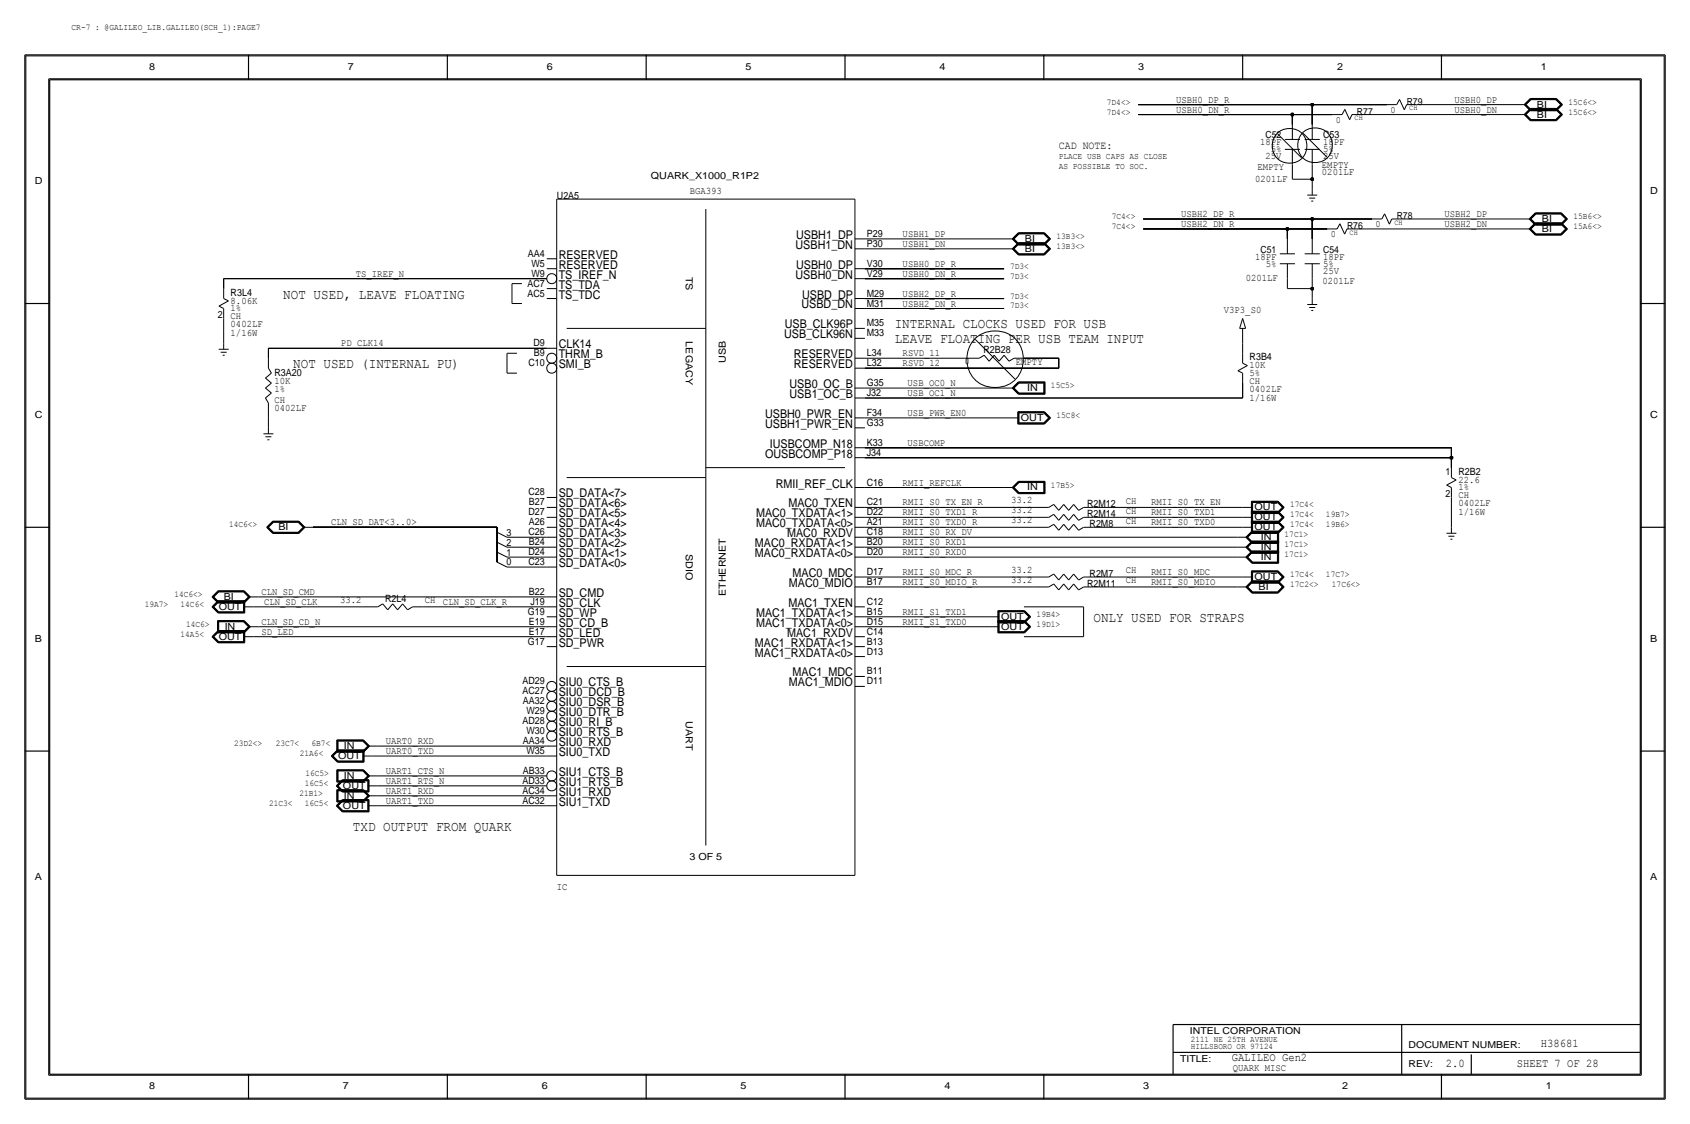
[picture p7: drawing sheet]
<svg xmlns="http://www.w3.org/2000/svg" width="432mm" height="287mm" viewBox="0 0 432 287" stroke-linecap="round" stroke-linejoin="round" font-family="sans-serif">
<g fill="none" stroke="#000" stroke-width=".3">
<path d="M6.3 14v266.7zM6.4 14h419zM63.5 14v6.4zM114.3 14v6.4zM165.1 14v6.4zM215.9 14v6.4zM266.7 14v6.4zM317.5 14v6.4zM368.3 14v6.4zM425.4 14v266.7zM12.7 20.4h406.4zM12.7 20.4v254z"/>
<path d="M419.1 20.4v254zM6.3 77.5h6.4zM419.1 77.5h6.3zM6.3 134.7h6.4zM80 134.7h47zM127 138.5v2.5zM127 135.9v2.6zM127 134.7v1.2zM419.1 134.7h6.3zM127 141v2.6zM6.3 191.8h6.4zM419.1 191.8h6.3z"/>
<path d="M12.7 274.4h406.4zM63.5 274.4v6.3zM114.3 274.4v6.3zM165.1 274.4v6.3zM215.9 274.4v6.3zM266.7 274.4v6.3zM299.7 268.8h119.4zM299.7 261.7v12.7zM299.7 261.7h119.4zM358.1 261.7v12.7zM368.3 274.4v6.3zM375.9 269.3v5.1z"/>
<path d="M6.4 280.7h419z"/>
</g>
<g fill="none" stroke="#000" stroke-width=".26">
<path d="M6.6 14.3h418.6zM6.6 14.3v266.2zM425.2 14.3v266.2zM12.4 20.1v254.5zM12.4 20.1h407zM290.8 26.7h44.5zM290.8 29.3h39.4zM326.4 34.2l6.1 6.1zM328.3 35.6h3.8zM328.3 38.2h3.8zM330.2 29.3h10.2zM330.2 29.3v2.5z"/>
<path d="M330.2 38.2v3.8zM330.2 31.8v3.8zM332.9 34l6.1 6.1zM333.3 35.6h3.9zM333.3 38.2h3.9zM335.3 26.7v5.1zM335.3 26.7h19zM335.3 38.2v3.8zM335.3 31.8v3.8zM340.4 29.3h2.5zM343.6 27.9l1.2 2.7zM343.6 27.9l-.7 1.4z"/>
<path d="M345.4 29.3l-.6 1.3zM345.4 29.3h2.6zM348 29.3h39.4zM354.3 26.7h2.6zM357.6 25.4l1.2 2.6zM357.6 25.4l-.7 1.3zM359.4 26.7h2.5zM359.4 26.7l-.6 1.3zM361.9 26.7h25.4zM387.3 29.3h2.6zM387.3 26.7h2.6zM389.4 29.3l1.6 1.5z"/>
<path d="M389.4 26.7l1.6 1.6zM389.4 29.3l1.6-1.6zM389.4 26.7l1.6-1.6zM389.6 29.3l1.5-1.5zM389.6 26.7l1.5-1.5zM389.6 29.3l1.5 1.4zM389.6 26.7l1.5 1.5zM389.7 29.3l1.4 1.3zM389.7 26.7l1.4 1.4zM389.7 29.3l1.4-1.4zM389.7 26.7l1.4-1.4zM389.9 29.3l1.3-1.3z"/>
<path d="M389.9 26.7l1.3-1.2zM389.9 29.3l1.3 1.2zM389.9 26.7l1.3 1.3zM391 27.7h6.7zM391 25.1h6.7zM391 30.8h6.7zM391 28.3h6.7zM391.1 30.7h6.5zM391.1 28.2h6.5zM391.1 27.8h6.5zM391.1 25.2h6.5zM391.1 27.9h6.5z"/>
<path d="M391.1 25.3h6.5zM391.1 30.6h6.5zM391.1 28.1h6.5zM391.2 28h6.3zM391.2 25.5h6.3zM391.2 30.5h6.3zM397.5 28l1.3 1.3zM397.5 25.5l1.3 1.2zM397.5 30.5l1.3-1.2zM397.5 28l1.3-1.3zM397.6 30.6l1.3-1.3zM397.6 28.1l1.3-1.4z"/>
<path d="M397.6 27.9l1.3 1.4zM397.6 25.3l1.3 1.4zM397.6 30.7l1.5-1.4zM397.6 28.2l1.5-1.5zM397.6 27.8l1.5 1.5zM397.6 25.2l1.5 1.5zM397.7 30.8l1.5-1.5zM397.7 28.3l1.5-1.6zM397.7 27.7l1.5 1.6zM397.7 25.1l1.5 1.6zM419.4 20.1v254.5zM142.2 50.9h76.2z"/>
<path d="M142.2 50.9v172.7zM180.3 53.4v162.6zM218.4 50.9v172.7zM260.2 59.4h6.7zM260.2 59.5h6.6zM260.3 59.6h6.5zM260.3 59.7h6.4zM260.4 59.7l-1.3 1.3zM266.7 59.7l1.3 1.3zM266.8 59.6l1.3 1.4zM266.8 59.5l1.5 1.5zM266.9 59.4l1.5 1.6z"/>
<path d="M292.1 58.5h36.8zM292.1 55.9h43.2zM328.9 58.5h10.2zM328.9 58.5v2.5zM330.2 45.8h5.1zM330.2 42v3.8zM334 49.8h2.5zM334.5 50.6h1.5zM335 51.4h.5zM335.3 55.9h15.2zM335.3 55.9v5.1zM335.3 45.8v2.5z"/>
<path d="M335.3 42v3.8zM335.3 48.3v1.5zM339.1 58.5h2.5zM342.3 57.2l1.3 2.6zM342.3 57.2l-.7 1.3zM344.2 58.5h2.5zM344.2 58.5l-.6 1.3zM346.7 58.5h41.9zM350.5 55.9h2.6zM353.8 54.6l1.2 2.7zM353.8 54.6l-.7 1.3zM355.6 55.9h2.5z"/>
<path d="M355.6 55.9l-.6 1.4zM358.1 55.9h30.5zM388.6 55.9h2.6zM388.6 58.5h2.6zM390.7 55.9l1.6 1.6zM390.7 58.5l1.6 1.5zM390.7 55.9l1.6-1.5zM390.7 58.5l1.6-1.6zM390.9 55.9l1.4 1.5zM390.9 58.5l1.4 1.4zM390.9 55.9l1.4-1.4zM390.9 58.5l1.4-1.5z"/>
<path d="M391 55.9l1.4 1.4zM391 58.5l1.4 1.3zM391 55.9l1.4-1.3zM391 58.5l1.4-1.4zM391.2 55.9l1.2 1.3zM391.2 58.5l1.2 1.2zM391.2 55.9l1.2-1.2zM391.2 58.5l1.2-1.3zM392.3 57.5h6.6zM392.3 54.4h6.6zM392.3 56.9h6.6zM392.3 57.4h6.6z"/>
<path d="M392.3 59.9h6.6zM392.3 54.5h6.6zM392.3 57h6.6zM392.4 54.6h6.4zM392.4 57.1h6.4zM392.4 57.3h6.4zM392.4 59.8h6.4zM392.4 57.2h6.4zM392.4 54.7h6.4zM392.4 59.7h6.4zM398.8 54.7l1.2 1.2zM398.8 57.2l1.2 1.3z"/>
<path d="M398.8 57.2l1.3-1.3zM398.8 57.3l1.4-1.4zM398.8 59.8l1.4-1.3zM398.8 54.6l1.4 1.3zM398.8 57.1l1.4 1.4zM398.9 57.4l1.5-1.5zM398.9 59.9l1.5-1.4zM398.9 54.5l1.5 1.4zM398.9 57l1.5 1.5zM398.9 54.4l1.6 1.5zM398.9 56.9l1.6 1.6zM398.9 57.5l1.6-1.6z"/>
<path d="M400.1 58.5l-1.3 1.2zM55.9 78.2l2.5-1.3zM55.9 78.2l1.3 .6zM57.1 71.2v2.5zM57.1 71.2h82.6zM57.1 78.8v2.5zM57.1 73.7v2.6zM57.1 76.3l1.3 .6zM130.8 72.4h2.5zM130.8 77.5h2.6zM130.8 72.4v5.1zM139.7 68.6h2.5z"/>
<path d="M139.7 66.1h2.5zM139.7 76.3h2.5zM139.7 73.7h2.5zM218.4 78.8h2.6zM218.4 63.6h2.6zM218.4 76.3h2.6zM218.4 71.2h2.6zM218.4 61h2.6zM218.4 68.6h2.6zM221 71.2h35.5zM221 63.6h35.5zM221 78.8h35.5z"/>
<path d="M221 68.6h35.5zM221 76.3h35.5zM221 61h35.5zM256.5 63.6h2.6zM256.5 61h2.6zM258.6 63.6l1.6 1.5zM258.6 61l1.6 1.6zM258.6 63.6l1.6-1.6zM258.6 61l1.6-1.6zM258.8 63.6l1.4 1.4zM258.8 61l1.4 1.5zM258.8 63.6l1.4-1.5z"/>
<path d="M258.8 61l1.4-1.5zM258.9 63.6l1.4-1.4zM258.9 61l1.4-1.4zM258.9 63.6l1.4 1.3zM258.9 61l1.4 1.4zM259.1 63.6l1.2 1.2zM259.1 61l1.2 1.3zM259.1 63.6l1.3-1.3zM260.2 65.1h6.7zM260.2 62.6h6.7zM260.2 62h6.7zM260.2 65h6.6z"/>
<path d="M260.2 62.5h6.6zM260.2 62.1h6.6zM260.3 62.2h6.5zM260.3 64.9h6.5zM260.3 62.4h6.5zM260.3 64.8h6.4zM260.3 62.3h6.4zM266.7 62.3l1.3 1.3zM266.7 62.3l1.3-1.3zM266.8 64.9l1.3-1.3zM266.8 62.4l1.3-1.4zM266.8 62.2l1.3 1.4z"/>
<path d="M266.8 62.1l1.5 1.5zM266.8 65l1.5-1.4zM266.8 62.5l1.5-1.5zM266.9 62l1.5 1.6zM266.9 65.1l1.5-1.5zM266.9 62.6l1.5-1.6zM268 63.6l-1.3 1.2zM327 64.8h3.9zM327 67.4h3.9zM328.9 71.2v2.5zM328.9 73.7h6.4zM328.9 67.4v3.8z"/>
<path d="M328.9 61v3.8zM333.3 64.8h3.9zM333.3 67.4h3.9zM334 77.8h2.5zM334.5 78.5h1.5zM335 79.3h.5zM335.3 73.7v2.6zM335.3 71.2v2.5zM335.3 76.3v1.5zM335.3 67.4v3.8zM335.3 61v3.8zM392.3 60h6.6z"/>
<path d="M398.9 60l1.6-1.5zM55.9 89.2h2.5zM56.4 90h1.5zM56.9 90.7h.5zM57.1 81.3v6.4zM57.1 87.7v1.5zM67.8 99.1l1.5 1.3zM67.8 96.6l1.5 1.2zM67.8 96.6l1.5-1.3zM67.8 99.1l1.5-1.3zM68.6 89v2.5zM68.6 89h71.1z"/>
<path d="M68.6 94l.7 1.3zM68.6 91.5v2.5zM129.5 95.3h2.6zM129.5 90.2v5.1zM129.5 90.2h2.6zM139.7 89h2.5zM144.8 83.9h35.5zM218.4 99.1h2.6zM218.4 91.5h2.6zM218.4 94h2.6zM218.4 86.4h2.6zM218.4 83.9h2.6z"/>
<path d="M221 94h49.5zM221 91.5h25.4zM221 99.1h35.5zM246.4 91.5h3.8zM249.2 86.7l10.1 10.1zM250.2 91.5l1.3-.8zM251.5 90.7l1.2 1.6zM254 90.7l1.3 1.6zM254 90.7l-1.3 1.6zM256.5 90.7l-1.2 1.6zM256.5 90.7l1.3 1.6zM256.5 99.1h2.6z"/>
<path d="M257.8 92.3l1.3-.8zM258.6 99.1l1.6 1.6zM258.6 99.1l1.6-1.6zM258.8 99.1l1.4 1.5zM258.8 99.1l1.4-1.5zM258.9 99.1l1.4-1.4zM258.9 99.1l1.4 1.4zM259.1 99.1l1.2 1.3zM259.1 91.5h2.5zM260.2 97.5h6.8zM260.2 97.6h6.7zM260.3 97.7h6.5z"/>
<path d="M260.3 97.8h6.4zM260.4 97.8l-1.3 1.3zM261.6 91.5h8.9zM266.7 97.8v2.6zM266.8 97.7v2.8zM266.9 97.6v3zM267 97.5v3.2zM270.5 91.5v2.5zM316.3 94.7l2.4-1.3zM316.3 94.7l1.2 .6zM316.7 83.9h1.6zM317.5 81.3l-.8 2.6z"/>
<path d="M317.5 87.7v2.5zM317.5 97.8v3.9zM317.5 83.9v3.8zM317.5 81.3l.8 2.6zM317.5 95.3v2.5zM317.5 90.2v2.6zM317.5 92.8l1.2 .6zM67.3 110.8h2.6zM67.8 101.7l.8 1.2zM67.8 111.6h1.5zM67.8 101.7l1.5-1.3zM68.3 112.3h.5z"/>
<path d="M68.6 106.7v2.6zM68.6 109.3v1.5zM68.6 102.9v3.8zM180.3 119.4h35.6zM218.4 116.9h2.6zM218.4 114.4h2.6zM218.4 109.3h2.6zM218.4 106.7h2.6zM218.4 101.7h2.6zM221 116.9h149.8zM221 114.4h149.8zM221 101.7h96.5z"/>
<path d="M221 106.7h36.8zM257.8 106.7h2.5zM260 108.3h6.9zM260 105.2v3.1zM260 105.2h6.9zM260.1 105.3v2.9zM260.1 108.2h6.7zM260.1 105.3h6.7zM260.2 100.7h6.8zM260.2 105.4v2.7zM260.2 108.1h6.6zM260.2 105.4h6.6z"/>
<path d="M260.2 100.6h6.7zM260.3 100.5h6.5zM260.3 100.4h6.4zM260.3 105.5h6.4zM260.3 105.5v2.5zM260.3 108h6.4zM266.7 105.5l1.3 1.2zM266.7 108l1.3-1.3zM266.8 108.1l1.3-1.4zM266.8 105.4l1.3 1.3zM266.8 105.3l1.5 1.4zM266.8 108.2l1.5-1.5z"/>
<path d="M266.9 105.2l1.5 1.5zM266.9 108.3l1.5-1.6zM370.8 116.9v2.5zM370.8 114.4v2.5zM370.8 119.4v2.6zM68.1 134.7l1.6 1.5zM68.3 134.7l1.4-1.5zM68.3 134.7l1.4 1.4zM68.4 134.7l1.4-1.4zM68.4 134.7l1.4 1.3zM68.6 134.7l1.2-1.3zM68.6 134.7l1.2 1.2z"/>
<path d="M69.7 136.2h6.7zM69.7 133.1l-1.6 1.6zM69.7 133.1h6.7zM69.7 133.2h6.6zM69.7 136.1h6.6zM69.8 133.3h6.5zM69.8 136h6.5zM69.8 135.9h6.4zM69.8 133.4h6.4zM76.2 135.9l1.3-1.2zM76.2 133.4l1.3 1.3zM76.3 136l1.3-1.3z"/>
<path d="M76.3 133.3l1.3 1.4zM76.3 136.1l1.5-1.4zM76.3 133.2l1.5 1.5zM76.4 133.1l1.5 1.6zM76.4 136.2l1.5-1.5zM77.5 134.7h2.5zM127 135.9l2.5 1.3zM127 138.5l2.5 1.3zM129.5 137.2h2.6zM129.5 139.8h2.6zM132.1 137.2h7.6zM132.1 139.8h7.6z"/>
<path d="M139.7 139.8h2.5zM139.7 137.2h2.5zM139.7 134.7h2.5zM139.7 132.1h2.5zM139.7 129.6h2.5zM139.7 127.1h2.5zM144.8 122h35.5zM218.4 139.8h2.6zM218.4 137.2h2.6zM218.4 124.5h2.6zM218.4 129.6h2.6zM218.4 134.7h2.6z"/>
<path d="M218.4 132.1h2.6zM221 129.6h43.2zM221 132.1h43.2zM221 134.7h43.2zM221 124.5h35.5zM221 137.2h95.2zM221 139.8h95.2zM256.5 124.5h2.6zM258.6 124.5l1.6 1.6zM258.6 124.5l1.6-1.6zM258.8 124.5l1.4 1.5zM258.8 124.5l1.4-1.5z"/>
<path d="M258.9 124.5l1.4-1.4zM258.9 124.5l1.4 1.4zM259.1 124.5l1.2 1.3zM259.1 124.5l1.3-1.3zM260.2 122.9h6.8zM260.2 126.1h6.8zM260.2 123h6.7zM260.2 126h6.7zM260.3 123.1h6.5zM260.3 125.9h6.5zM260.3 123.2h6.4zM260.3 125.8h6.4z"/>
<path d="M264.2 134.7h3.8zM264.2 132.1h3.8zM264.2 129.6h3.8zM266.7 123.2v2.6zM266.8 123.1v2.8zM266.9 123v3zM267 122.9v3.2zM268 134.7l1.2-.8zM268 132.1l1.2-.7zM268 129.6l1.2-.8zM269.2 133.9l1.3 1.5zM269.2 131.4l1.3 1.5z"/>
<path d="M269.2 128.8l1.3 1.6zM271.8 133.9l-1.3 1.5zM271.8 131.4l-1.3 1.5zM271.8 128.8l-1.3 1.6zM271.8 133.9l1.3 1.5zM271.8 131.4l1.3 1.5zM271.8 128.8l1.3 1.6zM274.3 133.9l-1.3 1.5zM274.3 131.4l-1.3 1.5zM274.3 128.8l-1.3 1.6zM274.3 133.9l1.3 1.5zM274.3 131.4l1.3 1.5z"/>
<path d="M274.3 128.8l1.3 1.6zM275.6 135.4l1.3-.7zM275.6 132.9l1.3-.8zM275.6 130.4l1.3-.8zM276.9 134.7h2.5zM276.9 132.1h2.5zM276.9 129.6h2.5zM279.4 129.6h38.1zM279.4 134.7h38.1zM279.4 132.1h38.1zM316.2 137.2h2.6zM316.2 139.8h2.6z"/>
<path d="M317.5 129.6h2.5zM317.5 134.7h2.5zM317.5 132.1h2.5zM318.3 137.2l1.6 1.6zM318.3 139.8l1.6 1.5zM318.3 137.2l1.6-1.6zM318.3 139.8l1.6-1.6zM318.5 137.2l1.4-1.5zM318.5 139.8l1.4-1.5zM318.5 137.2l1.4 1.5zM318.5 139.8l1.4 1.4zM318.6 137.2l1.4-1.4z"/>
<path d="M318.6 139.8l1.4-1.4zM318.6 137.2l1.4 1.4zM318.6 139.8l1.4 1.3zM318.8 137.2l1.2-1.3zM318.8 137.2l1.2 1.3zM318.8 139.8l1.2 1.2zM319.7 131.2h6.8zM319.7 128v3.2zM319.7 136.2h6.8zM319.7 133.1v3.1zM319.7 133.7h6.8zM319.7 130.6v3.1z"/>
<path d="M319.7 128h6.8zM319.7 133.1h6.8zM319.7 130.6h6.8zM319.8 128.1v3zM319.8 131.1h6.7zM319.8 133.2v2.9zM319.8 136.1h6.7zM319.8 130.7v2.9zM319.8 133.6h6.7zM319.8 128.1h6.7zM319.8 133.2h6.7zM319.8 130.7h6.7z"/>
<path d="M319.9 135.6h6.8zM319.9 138.2h6.8zM319.9 138.8h6.8zM319.9 128.2v2.8zM319.9 131h6.5zM319.9 135.7h6.7zM319.9 138.3h6.7zM319.9 133.3v2.7zM319.9 136h6.5zM319.9 130.8v2.7zM319.9 133.5h6.5zM319.9 128.2h6.5z"/>
<path d="M319.9 133.3h6.5zM319.9 130.8h6.5zM319.9 138.7h6.7zM320 135.8h6.5zM320 138.4h6.5zM320 138.6h6.5zM320 138.5l-1.2 1.3zM320 128.3h6.4zM320 128.3v2.6zM320 130.9h6.4zM320 135.9h6.4zM320 138.5h6.4z"/>
<path d="M320 133.4h6.4zM320 133.4v2.5zM320 130.9v2.5zM326.4 128.3l1.3 1.3zM326.4 133.4l1.3 1.3zM326.4 130.9l1.3 1.2zM326.4 135.9v2.6zM326.4 138.5v2.5zM326.4 135.9l1.3-1.2zM326.4 131l1.4-1.4zM326.4 136l1.4-1.3zM326.4 133.5l1.4-1.4z"/>
<path d="M326.4 128.2l1.4 1.4zM326.4 133.3l1.4 1.4zM326.4 130.8l1.4 1.3zM326.5 128.1l1.5 1.5zM326.5 133.2l1.5 1.5zM326.5 130.7l1.5 1.4zM326.5 131.1l1.5-1.5zM326.5 135.8v2.8zM326.5 138.4v2.7zM326.5 136.1l1.5-1.4zM326.5 133.6l1.5-1.5zM326.5 128l1.6 1.6z"/>
<path d="M326.5 133.1l1.6 1.6zM326.5 130.6l1.6 1.5zM326.5 131.2l1.6-1.6zM326.5 136.2l1.6-1.5zM326.5 133.7l1.6-1.6zM326.6 135.7v3zM326.6 138.3v2.9zM326.7 135.6v3.2zM326.7 138.2v3.1zM327.7 129.6l-1.3 1.3zM327.7 132.1l-1.3 1.3zM369.6 136.2h2.5z"/>
<path d="M369.6 123.9l2.5-1.3zM369.6 123.9l1.2 .6zM370.1 137h1.5zM370.6 137.7h.5zM370.8 127.1v7.6zM370.8 124.5v2.6zM370.8 122l1.3 .6zM370.8 134.7v1.5zM54.2 155l1.5-1.6zM54.2 155l1.5 1.6zM54.2 152.5l1.5 1.5zM54.3 155l1.5 1.5z"/>
<path d="M54.3 152.5l1.5 1.4zM54.3 155l1.5-1.5zM54.3 152.5l1.5-1.5zM54.5 155l1.3-1.4zM54.5 152.5l1.3-1.4zM54.5 155l1.3 1.4zM54.5 152.5l1.3 1.3zM54.6 155l1.3 1.3zM54.6 152.5l1.3 1.2zM54.6 155l1.3-1.3zM55.6 158.5v3.1zM55.6 158.5h6.8z"/>
<path d="M55.7 158.6h6.6zM55.7 158.6v2.9zM55.7 150.9l-1.5 1.6zM55.7 150.9h6.7zM55.7 153.4h6.8zM55.7 154h6.7zM55.7 156.6h6.8zM55.8 156.5h6.6zM55.8 153.5h6.6zM55.8 153.9h6.5zM55.8 158.7v2.7zM55.8 151h6.5z"/>
<path d="M55.8 158.7h6.5zM55.8 153.6h6.5zM55.8 153.8h6.5zM55.8 156.4h6.5zM55.8 151.1h6.5zM55.9 153.7h6.3zM55.9 156.3h6.3zM55.9 151.2h6.3zM55.9 158.8h6.3zM55.9 158.8v2.5zM55.9 151.2l-1.3 1.3zM62.2 153.7v2.6z"/>
<path d="M62.2 153.7l1.3-1.2zM62.2 151.2l1.3 1.3zM62.2 158.8l1.3 1.3zM62.2 155h2.6zM62.3 153.8l1.4-1.3zM62.3 151.1l1.4 1.4zM62.3 158.7l1.4 1.4zM62.3 151l1.5 1.5zM62.3 158.6l1.5 1.5zM62.3 153.6v2.8zM62.3 153.9l1.5-1.4zM62.4 154l1.6-1.5z"/>
<path d="M62.4 150.9l1.6 1.6zM62.4 158.5l1.6 1.6zM62.4 153.5v3zM62.5 153.4v3.2zM63.5 152.5h2.5zM64.8 155h27.9zM66 152.5h73.7zM92.7 155h3.8zM96.5 155l1.3-.8zM97.8 154.2l1.3 1.6zM100.3 154.2l1.3 1.6zM100.3 154.2l-1.2 1.6z"/>
<path d="M102.9 154.2l1.2 1.6zM102.9 154.2l-1.3 1.6zM104.1 155.8l1.3-.8zM105.4 155h2.6zM107.9 155h31.8zM127 141l2.5 1.3zM127 143.6l2.5 1.2zM129.5 142.3h2.6zM129.5 144.8h2.6zM132.1 142.3h7.6zM132.1 144.8h7.6zM139.7 157.5h2.5z"/>
<path d="M139.7 155h2.5zM139.7 144.8h2.5zM139.7 142.3h2.5zM139.7 152.5h2.5zM218.4 155h2.6zM218.4 149.9h2.6zM218.4 157.5h2.6zM218.4 142.3h2.6zM218.4 147.4h2.6zM221 149.9h43.2zM221 147.4h43.2zM221 142.3h95.2z"/>
<path d="M221 157.5h31.7zM252.7 157.5h2.6zM255 158.5v3.1zM255 159.1h6.8zM255 156v3.1zM255 158.5h6.8zM255 156h6.8zM255.1 158.6v2.9zM255.1 156.1v2.9zM255.1 159h6.6zM255.1 158.6h6.6zM255.1 156.1h6.6z"/>
<path d="M255.2 158.7v2.7zM255.2 156.2v2.7zM255.2 158.9h6.5zM255.2 158.7h6.5zM255.2 156.2h6.5zM255.3 158.8v2.5zM255.3 156.3v2.5zM255.3 158.8h6.3zM255.3 156.3h6.3zM261.6 155h15.3zM261.6 158.8l1.3-1.3zM261.6 158.8l1.3 1.3z"/>
<path d="M261.6 156.3l1.3 1.2zM261.7 158.9l1.3-1.4zM261.7 158.7l1.3 1.4zM261.7 156.2l1.3 1.3zM261.7 159l1.5-1.5zM261.7 158.6l1.5 1.5zM261.7 156.1l1.5 1.4zM261.8 159.1l1.5-1.6zM261.8 158.5l1.5 1.6zM261.8 156l1.5 1.5zM264.2 149.9h3.8zM264.2 147.4h3.8z"/>
<path d="M268 149.9l1.2-.8zM268 147.4l1.2-.8zM269.2 149.1l1.3 1.6zM269.2 146.6l1.3 1.5zM271.8 149.1l-1.3 1.6zM271.8 146.6l-1.3 1.5zM271.8 149.1l1.3 1.6zM271.8 146.6l1.3 1.5zM274.3 149.1l-1.3 1.6zM274.3 146.6l-1.3 1.5zM274.3 149.1l1.3 1.6zM274.3 146.6l1.3 1.5z"/>
<path d="M275.6 150.7l1.3-.8zM275.6 148.1l1.3-.7zM276.9 155v7.6zM276.9 149.9h2.5zM276.9 147.4h2.5zM279.4 147.4h38.1zM279.4 149.9h36.8zM316.2 142.3h2.6zM316.2 149.9h2.6zM317.5 147.4h2.5zM318.3 142.3l1.6 1.6zM318.3 149.9l1.6 1.6z"/>
<path d="M318.3 142.3l1.6-1.6zM318.3 149.9l1.6-1.6zM318.5 142.3l1.4-1.5zM318.5 149.9l1.4-1.5zM318.5 142.3l1.4 1.5zM318.5 149.9l1.4 1.5zM318.6 142.3l1.4-1.4zM318.6 149.9l1.4-1.4zM318.6 142.3l1.4 1.4zM318.6 149.9l1.4 1.4zM318.8 142.3l1.2 1.3zM318.8 149.9l1.2 1.3z"/>
<path d="M319.7 148.9h6.8zM319.7 145.8v3.1zM319.7 145.8h6.8zM319.8 145.9v2.9zM319.8 148.8h6.7zM319.8 145.9h6.7zM319.9 140.7h6.8zM319.9 151.5h6.6zM319.9 148.3h6.6zM319.9 141.3h6.8zM319.9 143.9h6.8zM319.9 146v2.7z"/>
<path d="M319.9 148.7h6.5zM319.9 140.8h6.7zM319.9 151.4h6.6zM319.9 146h6.5zM319.9 141.2h6.7zM319.9 143.8h6.7zM319.9 148.4h6.6zM320 148.5h6.4zM320 140.9h6.5zM320 151.3h6.4zM320 141.1h6.5zM320 143.7h6.5z"/>
<path d="M320 141l-1.2 1.3zM320 148.6l-1.2 1.3zM320 146.1h6.4zM320 146.1v2.5zM320 148.6h6.4zM320 141h6.4zM320 143.6h6.4zM320 151.2h6.4zM326.4 146.1l1.3 1.3zM326.4 148.6l1.3 1.3zM326.4 148.6l1.3-1.2zM326.4 141v2.6z"/>
<path d="M326.4 148.7l1.4-1.3zM326.4 151.3l1.4-1.4zM326.4 146l1.4 1.4zM326.4 148.5l1.4 1.4zM326.5 145.9l1.5 1.5zM326.5 148.4l1.5 1.5zM326.5 148.8l1.5-1.4zM326.5 140.9v2.8zM326.5 151.4l1.5-1.5zM326.5 145.8l1.6 1.6zM326.5 148.3l1.6 1.6zM326.5 148.9l1.6-1.5z"/>
<path d="M326.5 151.5l1.6-1.6zM326.6 140.8v3zM326.7 140.7v3.2zM327.7 149.9l-1.3 1.3zM54.2 162.6l1.5-1.6zM54.2 162.6l1.5 1.6zM54.3 162.6l1.5 1.5zM54.3 162.6l1.5-1.5zM54.5 162.6l1.3-1.4zM54.5 162.6l1.3 1.4zM54.6 162.6l1.3 1.3zM54.6 162.6l1.3-1.3z"/>
<path d="M55.6 161.6h6.8zM55.7 161.5h6.6zM55.7 161h6.8zM55.7 164.2h6.8zM55.8 164.1h6.6zM55.8 161.1h6.6zM55.8 161.4h6.5zM55.8 161.2h6.5zM55.8 164h6.5zM55.9 161.3h6.3zM55.9 163.9h6.3zM62.2 161.3v2.6z"/>
<path d="M62.2 161.3l1.3-1.2zM62.2 162.6h2.6zM62.3 161.4l1.4-1.3zM62.3 161.2v2.8zM62.3 161.5l1.5-1.4zM62.4 161.6l1.6-1.5zM62.4 161.1v3zM62.5 161v3.2zM63.5 160.1h2.5zM64.8 162.6h74.9zM66 160.1h73.7zM139.7 165.2h2.5z"/>
<path d="M139.7 160.1h2.5zM139.7 162.6h2.5zM144.8 170.2h35.5zM218.4 172.8h2.6zM218.4 175.3h2.6zM218.4 167.7h2.6zM218.4 165.2h2.6zM218.4 162.6h2.6zM218.4 160.1h2.6zM221 160.1h31.7zM252.7 160.1h2.6zM255 161.6h6.8z"/>
<path d="M255.1 161.5h6.6zM255.2 161.4h6.5zM255.3 161.3h6.3zM261.6 161.3l1.3-1.2zM261.6 162.6h15.3zM261.7 161.4l1.3-1.3zM261.7 161.5l1.5-1.4zM261.8 161.6l1.5-1.5zM84.6 193.1l1.6 1.6zM84.6 193.1l1.6-1.6zM84.8 193.1l1.5 1.5zM84.8 193.1l1.5-1.5z"/>
<path d="M84.9 193.1l1.4-1.4zM84.9 193.1l1.4 1.4zM85.1 193.1l1.3-1.3zM85.1 193.1l1.3 1.3zM86.1 189h6.8zM86.1 196.6h6.8zM86.1 189v3.1zM86.1 192.1h6.8zM86.1 196.6v3.1zM86.1 199.7h6.8zM86.2 189.1h6.6zM86.2 196.7h6.6z"/>
<path d="M86.2 189.1v2.9zM86.2 192h6.6zM86.2 196.7v2.9zM86.2 199.6h6.6zM86.2 191.5h6.8zM86.2 194.7h6.8zM86.3 189.2v2.7zM86.3 191.9h6.5zM86.3 191.6h6.6zM86.3 196.8v2.7zM86.3 199.5h6.5zM86.3 189.2h6.5z"/>
<path d="M86.3 196.8h6.5zM86.3 194.6h6.6zM86.3 194.5h6.5zM86.3 191.7h6.5zM86.4 189.3v2.5zM86.4 191.8h6.3zM86.4 196.9v2.5zM86.4 199.4h6.3zM86.4 189.3h6.3zM86.4 194.4h6.3zM86.4 196.9h6.3zM87.5 199.1l-1.6 1.6z"/>
<path d="M87.5 199.1h6.8zM87.5 199.2h6.7zM87.6 199.3h6.5zM87.6 199.4h6.4zM92.7 189.3l1.3 1.3zM92.7 196.9l1.3 1.3zM92.7 193.1h2.5zM92.7 191.8l1.3-1.2zM92.7 191.8v2.6zM92.7 199.4l1.3-1.2zM92.8 191.9l1.3-1.3zM92.8 199.5l1.3-1.3z"/>
<path d="M92.8 189.2l1.3 1.4zM92.8 196.8l1.3 1.4zM92.8 192l1.5-1.4zM92.8 191.7v2.8zM92.8 199.6l1.5-1.4zM92.8 189.1l1.5 1.5zM92.8 196.7l1.5 1.5zM92.9 189l1.5 1.6zM92.9 196.6l1.5 1.6zM92.9 192.1l1.5-1.5zM92.9 191.6v3zM93 191.5v3.2z"/>
<path d="M94 199.4v2.6zM94 190.6h2.5zM94 198.2h2.5zM94.1 199.3v2.8zM94.2 199.2v3zM94.3 199.1v3.2zM94.4 198.2l-1.5 1.5zM95.2 193.1h44.5zM96.5 198.2h43.2zM96.5 190.6h43.2zM139.7 190.6h2.5zM139.7 193.1h2.5z"/>
<path d="M85.9 205.8l1.6-1.6zM85.9 205.8l1.6 1.6zM85.9 200.7l1.6 1.6zM86.1 201.7h6.8zM86.1 205.8l1.4 1.5zM86.1 200.7l1.4 1.5zM86.1 201.7v3.1zM86.1 204.8h6.8zM86.1 205.8l1.4-1.5zM86.1 200.7l1.4-1.5zM86.2 201.8h6.6zM86.2 201.8v2.9z"/>
<path d="M86.2 204.7h6.6zM86.2 205.8l1.4-1.4zM86.2 200.7l1.4-1.4zM86.2 205.8l1.4 1.4zM86.2 200.7l1.4 1.4zM86.3 201.9v2.7zM86.3 204.6h6.5zM86.3 201.9h6.5zM86.4 205.8l1.2 1.3zM86.4 200.7l1.2 1.3zM86.4 202v2.5zM86.4 204.5h6.3z"/>
<path d="M86.4 205.8l1.2-1.3zM86.4 200.7l1.2-1.3zM86.4 202h6.3zM87.5 204.2h6.8zM87.5 207.4h6.8zM87.5 202.3h6.8zM87.5 207.3h6.7zM87.5 202.2h6.7zM87.5 204.3h6.7zM87.6 207.2h6.5zM87.6 202.1h6.5zM87.6 204.4h6.5z"/>
<path d="M87.6 204.5h6.4zM87.6 207.1h6.4zM87.6 202h6.4zM92.7 202l1.3 1.3zM92.7 204.5l1.3-1.2zM92.8 204.6l1.3-1.3zM92.8 201.9l1.3 1.4zM92.8 204.7l1.5-1.4zM92.8 201.8l1.5 1.5zM92.9 201.7l1.5 1.6zM94 204.5v2.6zM94 203.3h2.5z"/>
<path d="M94 205.8h2.5zM94 200.7h2.5zM94.1 204.4v2.8zM94.2 204.3v3zM94.3 204.2v3.2zM94.4 203.3l-1.5 1.5zM96.5 200.7h43.2zM96.5 203.3h43.2zM96.5 205.8h43.2zM139.7 203.3h2.5zM139.7 205.8h2.5zM142.2 223.6h76.2z"/>
<path d="M12.4 274.6h407zM6.6 280.5h418.6z"/>
<circle cx="329.5" cy="37.3" r="4.5"/>
<circle cx="336" cy="37.1" r="4.5"/>
<circle cx="141" cy="71.2" r="1.28"/>
<circle cx="141" cy="94" r="1.28"/>
<circle cx="141" cy="91.5" r="1.28"/>
<circle cx="254.3" cy="91.8" r="7.3"/>
<circle cx="141" cy="177.9" r="1.28"/>
<circle cx="141" cy="175.3" r="1.28"/>
<circle cx="141" cy="182.9" r="1.28"/>
<circle cx="141" cy="185.5" r="1.28"/>
<circle cx="141" cy="188" r="1.28"/>
<circle cx="141" cy="180.4" r="1.28"/>
<circle cx="141" cy="198.2" r="1.28"/>
<circle cx="141" cy="200.7" r="1.28"/>
</g>
<g fill="#000" stroke="#000" stroke-width=".26">
<circle cx="330.2" cy="29.3" r=".41"/>
<circle cx="335.3" cy="26.7" r=".41"/>
<circle cx="328.9" cy="58.5" r=".41"/>
<circle cx="335.3" cy="55.9" r=".41"/>
<circle cx="335.3" cy="45.8" r=".41"/>
<circle cx="335.3" cy="73.7" r=".41"/>
<circle cx="370.8" cy="116.9" r=".41"/>
</g>
<g font-size="3.6">
<text x="72.4" y="76.3">NOT USED, LEAVE FLOATING</text>
<text x="228.6" y="83.9">INTERNAL CLOCKS USED FOR USB</text>
<text x="228.6" y="87.7">LEAVE FLOATING PER USB TEAM INPUT</text>
<text x="74.9" y="94">NOT USED (INTERNAL PU)</text>
<text x="279.4" y="158.8">ONLY USED FOR STRAPS</text>
<text x="90.2" y="212.1">TXD OUTPUT FROM QUARK</text>
</g>
<g font-size="3.1">
<text x="203.3" y="63.6">USBH1_DN</text>
<text x="203.4" y="61">USBH1_DP</text>
<text x="142.7" y="66.1">RESERVED</text>
<text x="142.7" y="68.6">RESERVED</text>
<text x="142.7" y="71.2">TS_IREF_N</text>
<text x="203.3" y="71.2">USBH0_DN</text>
<text x="203.4" y="68.6">USBH0_DP</text>
<text x="142.7" y="73.7">TS_TDA</text>
<text x="142.7" y="76.3">TS_TDC</text>
<text x="204.9" y="76.3">USBD_DP</text>
<text x="200.5" y="83.9">USB_CLK96P</text>
<text x="204.8" y="78.8">USBD_DN</text>
<text x="142.7" y="89">CLK14</text>
<text x="200.4" y="86.4">USB_CLK96N</text>
<text x="142.7" y="91.5">THRM_B</text>
<text x="142.7" y="94">SMI_B</text>
<text x="202.8" y="94">RESERVED</text>
<text x="202.8" y="91.5">RESERVED</text>
<text x="201.7" y="99.1">USB0_OC_B</text>
<text x="201.7" y="101.7">USB1_OC_B</text>
<text x="195.5" y="106.7">USBH0_PWR_EN</text>
<text x="195.5" y="109.3">USBH1_PWR_EN</text>
<text x="195.5" y="116.9">OUSBCOMP_P18</text>
<text x="196.7" y="114.4">IUSBCOMP_N18</text>
<text x="198.2" y="124.5">RMII_REF_CLK</text>
<text x="142.7" y="127.1">SD_DATA&lt;7&gt;</text>
<text x="142.7" y="129.6">SD_DATA&lt;6&gt;</text>
<text x="201.4" y="129.6">MAC0_TXEN</text>
<text x="142.7" y="132.1">SD_DATA&lt;5&gt;</text>
<text x="142.7" y="134.7">SD_DATA&lt;4&gt;</text>
<text x="142.7" y="137.2">SD_DATA&lt;3&gt;</text>
<text x="193.2" y="132.1">MAC0_TXDATA&lt;1&gt;</text>
<text x="193.2" y="134.7">MAC0_TXDATA&lt;0&gt;</text>
<text x="201.1" y="137.2">MAC0_RXDV</text>
<text x="142.7" y="139.8">SD_DATA&lt;2&gt;</text>
<text x="142.7" y="142.3">SD_DATA&lt;1&gt;</text>
<text x="192.9" y="139.8">MAC0_RXDATA&lt;1&gt;</text>
<text x="192.9" y="142.3">MAC0_RXDATA&lt;0&gt;</text>
<text x="142.7" y="144.8">SD_DATA&lt;0&gt;</text>
<text x="201.6" y="149.9">MAC0_MDIO</text>
<text x="202.5" y="147.4">MAC0_MDC</text>
<text x="142.7" y="152.5">SD_CMD</text>
<text x="142.7" y="155">SD_CLK</text>
<text x="201.4" y="155">MAC1_TXEN</text>
<text x="142.7" y="160.1">SD_CD_B</text>
<text x="142.7" y="157.5">SD_WP</text>
<text x="193.2" y="157.5">MAC1_TXDATA&lt;1&gt;</text>
<text x="193.2" y="160.1">MAC1_TXDATA&lt;0&gt;</text>
<text x="142.7" y="162.6">SD_LED</text>
<text x="142.7" y="165.2">SD_PWR</text>
<text x="192.9" y="165.2">MAC1_RXDATA&lt;1&gt;</text>
<text x="192.9" y="167.7">MAC1_RXDATA&lt;0&gt;</text>
<text x="201.1" y="162.6">MAC1_RXDV</text>
<text x="202.5" y="172.8">MAC1_MDC</text>
<text x="142.7" y="175.3">SIU0_CTS_B</text>
<text x="142.7" y="177.9">SIU0_DCD_B</text>
<text x="201.6" y="175.3">MAC1_MDIO</text>
<text x="142.7" y="180.4">SIU0_DSR_B</text>
<text x="142.7" y="185.5">SIU0_RI_B</text>
<text x="142.7" y="182.9">SIU0_DTR_B</text>
<text x="142.7" y="190.6">SIU0_RXD</text>
<text x="142.7" y="188">SIU0_RTS_B</text>
<text x="142.7" y="193.1">SIU0_TXD</text>
<text x="142.7" y="203.3">SIU1_RXD</text>
<text x="142.7" y="200.7">SIU1_RTS_B</text>
<text x="142.7" y="198.2">SIU1_CTS_B</text>
<text x="142.7" y="205.8">SIU1_TXD</text>
</g>
<g font-size="3">
<text x="393.7" y="267.5">H38681</text>
<text x="314.7" y="271.1">GALILEO Gen2</text>
<text x="369.4" y="272.6">2.0</text>
<text x="387.6" y="272.6">SHEET 7 OF 28</text>
</g>
<text font-size="2.9" x="270.5" y="38.2">CAD NOTE:</text>
<g font-size="2.6">
<text x="300.5" y="28.8">USBH0_DN_R</text>
<text x="300.5" y="26.2">USBH0_DP_R</text>
<text x="371.6" y="28.8">USBH0_DN</text>
<text x="371.6" y="26.2">USBH0_DP</text>
<text x="338.1" y="35.4">C53</text>
<text x="321.9" y="37.1">18PF</text>
<text x="323.3" y="40.7">25V</text>
<text x="324.7" y="38.9">5%</text>
<text x="338.1" y="38.9">5%</text>
<text x="338.1" y="40.7">25V</text>
<text x="338.1" y="37.1">18PF</text>
<text x="320.7" y="46.4">0201LF</text>
<text x="321.3" y="43.5">EMPTY</text>
<text x="337.8" y="44.7">0201LF</text>
<text x="337.8" y="42.9">EMPTY</text>
<text x="142.3" y="50.8">U2A5</text>
<text x="176.2" y="49.5">BGA393</text>
<text x="301.8" y="55.4">USBH2_DP_R</text>
<text x="301.8" y="58">USBH2_DN_R</text>
<text x="369.1" y="55.4">USBH2_DP</text>
<text x="369.1" y="58">USBH2_DN</text>
<text x="134.9" y="65.6">AA4</text>
<text x="221.5" y="63">P30</text>
<text x="221.5" y="60.5">P29</text>
<text x="230.6" y="63">USBH1_DN</text>
<text x="230.6" y="60.5">USBH1_DP</text>
<text x="90.9" y="70.7">TS_IREF_N</text>
<text x="135.8" y="70.7">W9</text>
<text x="135.8" y="68.1">W5</text>
<text x="221.5" y="70.7">V29</text>
<text x="221.5" y="68.1">V30</text>
<text x="230.6" y="68.1">USBH0_DP_R</text>
<text x="230.6" y="70.7">USBH0_DN_R</text>
<text x="318.3" y="71.6">0201LF</text>
<text x="320.7" y="66.3">18PF</text>
<text x="323.4" y="68.1">5%</text>
<text x="338.1" y="69.9">25V</text>
<text x="338.1" y="66.3">18PF</text>
<text x="338.1" y="68.1">5%</text>
<text x="58.9" y="77.5">8.06K</text>
<text x="58.9" y="75.5">R3L4</text>
<text x="134.8" y="73.2">AC7</text>
<text x="134.8" y="75.7">AC5</text>
<text x="221.5" y="75.7">M29</text>
<text x="230.6" y="75.7">USBH2_DP_R</text>
<text x="337.9" y="72.4">0201LF</text>
<text x="55.6" y="81.3">2</text>
<text x="58.9" y="79.6">1%</text>
<text x="58.9" y="83.6">0402LF</text>
<text x="58.9" y="81.6">CH</text>
<text x="221.5" y="78.3">M31</text>
<text x="221.5" y="83.4">M35</text>
<text x="230.6" y="78.3">USBH2_DN_R</text>
<text x="312.7" y="80.1">V3P3_S0</text>
<text x="58.9" y="85.9">1/16W</text>
<text x="87.1" y="88.4">PD_CLK14</text>
<text x="136.3" y="88.4">D9</text>
<text x="221.5" y="85.9">M33</text>
<text x="135" y="93.5">C10</text>
<text x="136.4" y="91">B9</text>
<text x="221.5" y="93.5">L32</text>
<text x="221.5" y="91">L34</text>
<text x="230.6" y="91">RSVD_11</text>
<text x="230.6" y="93.5">RSVD_12</text>
<text x="246.5" y="93">0</text>
<text x="251.3" y="90.2">R2B28</text>
<text x="259.6" y="93.2">EMPTY</text>
<text x="319.3" y="94">10K</text>
<text x="319.3" y="92">R3B4</text>
<text x="70.1" y="100.1">1%</text>
<text x="70.1" y="98.1">10K</text>
<text x="70.1" y="96.1">R3A20</text>
<text x="221.5" y="98.6">G35</text>
<text x="221.5" y="101.1">J32</text>
<text x="231.9" y="101.1">USB_OC1_N</text>
<text x="231.9" y="98.6">USB_OC0_N</text>
<text x="319.3" y="100.1">0402LF</text>
<text x="319.3" y="96.1">5%</text>
<text x="319.3" y="98.1">CH</text>
<text x="70.1" y="105">0402LF</text>
<text x="70.1" y="102.9">CH</text>
<text x="221.5" y="106.2">F34</text>
<text x="231.9" y="106.2">USB_PWR_EN0</text>
<text x="319.3" y="102.4">1/16W</text>
<text x="221.5" y="113.8">K33</text>
<text x="221.5" y="108.8">G33</text>
<text x="231.9" y="113.8">USBCOMP</text>
<text x="221.5" y="116.4">J34</text>
<text x="221.5" y="124">C16</text>
<text x="230.6" y="124">RMII_REFCLK</text>
<text x="369.3" y="121.2">1</text>
<text x="372.6" y="123.2">22.6</text>
<text x="372.6" y="125.3">1%</text>
<text x="372.6" y="121.2">R2B2</text>
<text x="135" y="126.5">C28</text>
<text x="135" y="131.6">D27</text>
<text x="135.1" y="129.1">B27</text>
<text x="221.5" y="129.1">C21</text>
<text x="221.5" y="131.6">D22</text>
<text x="230.6" y="129.1">RMII_S0_TX_EN_R</text>
<text x="230.6" y="131.6">RMII_S0_TXD1_R</text>
<text x="258.4" y="131.1">33.2</text>
<text x="258.4" y="128.6">33.2</text>
<text x="277.8" y="129.6">R2M12</text>
<text x="287.6" y="128.7">CH</text>
<text x="287.6" y="131.2">CH</text>
<text x="294.1" y="129.1">RMII_S0_TX_EN</text>
<text x="294.1" y="131.6">RMII_S0_TXD1</text>
<text x="369.3" y="127">2</text>
<text x="372.6" y="127.3">CH</text>
<text x="372.6" y="129.3">0402LF</text>
<text x="372.6" y="131.6">1/16W</text>
<text x="84.6" y="134.2">CLN_SD_DAT&lt;3..0&gt;</text>
<text x="129.4" y="136.8">3</text>
<text x="135" y="136.7">C26</text>
<text x="135.1" y="134.2">A26</text>
<text x="221.5" y="136.7">C18</text>
<text x="221.5" y="134.2">A21</text>
<text x="230.6" y="136.7">RMII_S0_RX_DV</text>
<text x="230.6" y="134.2">RMII_S0_TXD0_R</text>
<text x="258.4" y="133.7">33.2</text>
<text x="277.8" y="132.1">R2M14</text>
<text x="278.4" y="134.7">R2M8</text>
<text x="287.6" y="133.8">CH</text>
<text x="294.1" y="134.2">RMII_S0_TXD0</text>
<text x="129.4" y="139.3">2</text>
<text x="129.4" y="141.9">1</text>
<text x="135" y="141.8">D24</text>
<text x="135.1" y="139.2">B24</text>
<text x="221.5" y="139.2">B20</text>
<text x="221.5" y="141.8">D20</text>
<text x="230.6" y="139.2">RMII_S0_RXD1</text>
<text x="230.6" y="141.8">RMII_S0_RXD0</text>
<text x="129.4" y="144.4">0</text>
<text x="135" y="144.3">C23</text>
<text x="221.5" y="149.4">B17</text>
<text x="221.5" y="146.9">D17</text>
<text x="230.6" y="149.4">RMII_S0_MDIO_R</text>
<text x="230.6" y="146.9">RMII_S0_MDC_R</text>
<text x="258.4" y="146.4">33.2</text>
<text x="258.4" y="148.9">33.2</text>
<text x="277.8" y="149.9">R2M11</text>
<text x="278.4" y="147.4">R2M7</text>
<text x="287.6" y="146.5">CH</text>
<text x="287.6" y="149">CH</text>
<text x="294.1" y="146.9">RMII_S0_MDC</text>
<text x="294.1" y="149.4">RMII_S0_MDIO</text>
<text x="66.8" y="151.9">CLN_SD_CMD</text>
<text x="67.5" y="154.5">CLN_SD_CLK</text>
<text x="86.9" y="154">33.2</text>
<text x="98.4" y="153.7">R2L4</text>
<text x="108.6" y="154.1">CH</text>
<text x="113.2" y="154.5">CLN_SD_CLK_R</text>
<text x="135.1" y="151.9">B22</text>
<text x="135.5" y="154.5">J19</text>
<text x="221.5" y="154.5">C12</text>
<text x="66.8" y="159.6">CLN_SD_CD_N</text>
<text x="134.9" y="157">G19</text>
<text x="135.1" y="159.6">E19</text>
<text x="221.5" y="157">B15</text>
<text x="221.5" y="159.6">D15</text>
<text x="230.6" y="159.6">RMII_S1_TXD0</text>
<text x="230.6" y="157">RMII_S1_TXD1</text>
<text x="66.8" y="162.1">SD_LED</text>
<text x="134.9" y="164.6">G17</text>
<text x="135.1" y="162.1">E17</text>
<text x="221.5" y="162.1">C14</text>
<text x="221.5" y="164.6">B13</text>
<text x="221.5" y="167.2">D13</text>
<text x="221.5" y="172.3">B11</text>
<text x="133.5" y="174.8">AD29</text>
<text x="133.5" y="177.3">AC27</text>
<text x="133.6" y="179.9">AA32</text>
<text x="221.5" y="174.8">D11</text>
<text x="133.5" y="185">AD28</text>
<text x="134.5" y="182.4">W29</text>
<text x="98.6" y="190">UART0_RXD</text>
<text x="133.6" y="190">AA34</text>
<text x="134.5" y="187.5">W30</text>
<text x="98.6" y="192.6">UART0_TXD</text>
<text x="98.6" y="197.7">UART1_CTS_N</text>
<text x="133.6" y="197.7">AB33</text>
<text x="134.5" y="192.6">W35</text>
<text x="98.6" y="202.7">UART1_RXD</text>
<text x="98.6" y="200.2">UART1_RTS_N</text>
<text x="133.5" y="202.7">AC34</text>
<text x="133.5" y="200.2">AD33</text>
<text x="98.6" y="205.3">UART1_TXD</text>
<text x="133.5" y="205.3">AC32</text>
<text x="142.3" y="227.3">IC</text>
<text x="315" y="273.6">QUARK MISC</text>
</g>
<g font-size="2.5">
<text x="38.1" y="17.8">8</text>
<text x="88.9" y="17.8">7</text>
<text x="139.7" y="17.8">6</text>
<text x="190.5" y="17.8">5</text>
<text x="240" y="17.8">4</text>
<text x="290.8" y="17.8">3</text>
<text x="341.6" y="17.8">2</text>
<text x="393.7" y="17.8">1</text>
<text x="346.7" y="29.3">R77</text>
<text x="355.3" y="28.8">0</text>
<text x="359.4" y="26.7">R79</text>
<text x="392.7" y="27.5">BI</text>
<text x="323.3" y="35.4">C52</text>
<text x="341.3" y="31.3">0</text>
<text x="392.7" y="30">BI</text>
<text x="8.9" y="47">D</text>
<text x="166.3" y="45.8">QUARK_X1000_R1P2</text>
<text x="421.6" y="49.6">D</text>
<text x="344.2" y="58.5">R76</text>
<text x="351.5" y="58">0</text>
<text x="356.9" y="55.9">R78</text>
<text x="394" y="56.7">BI</text>
<text x="394" y="59.2">BI</text>
<text x="261.9" y="64.3">BI</text>
<text x="261.9" y="61.8">BI</text>
<text x="322.1" y="64.6">C51</text>
<text x="338.1" y="64.6">C54</text>
<text x="340" y="60.5">0</text>
<text x="175.3" y="70.7" transform="rotate(90 175.3 70.7)">TS</text>
<text x="175.3" y="87.2" transform="rotate(90 175.3 87.2)">LEGACY</text>
<text x="185.4" y="92.7" transform="rotate(-90 185.4 92.7)">USB</text>
<text x="262.4" y="99.9">IN</text>
<text x="8.9" y="106.7">C</text>
<text x="260.9" y="107.5">OUT</text>
<text x="421.6" y="106.7">C</text>
<text x="262.4" y="125.3">IN</text>
<text x="320.5" y="130.4">OUT</text>
<text x="71.1" y="135.4">BI</text>
<text x="320.5" y="135.4">OUT</text>
<text x="320.5" y="132.9">OUT</text>
<text x="322.1" y="138">IN</text>
<text x="175.3" y="141.4" transform="rotate(90 175.3 141.4)">SDIO</text>
<text x="322.1" y="140.5">IN</text>
<text x="322.1" y="143.1">IN</text>
<text x="320.5" y="148.1">OUT</text>
<text x="55.9" y="155.8">OUT</text>
<text x="57.1" y="153.2">BI</text>
<text x="185.4" y="152.2" transform="rotate(-90 185.4 152.2)">ETHERNET</text>
<text x="321.6" y="150.7">BI</text>
<text x="57.4" y="160.8">IN</text>
<text x="255.8" y="160.8">OUT</text>
<text x="255.8" y="158.3">OUT</text>
<text x="8.9" y="163.9">B</text>
<text x="55.9" y="163.4">OUT</text>
<text x="421.6" y="163.9">B</text>
<text x="175.3" y="184.3" transform="rotate(90 175.3 184.3)">UART</text>
<text x="87.9" y="191.3">IN</text>
<text x="86.4" y="193.9">OUT</text>
<text x="87.6" y="201.5">OUT</text>
<text x="87.9" y="198.9">IN</text>
<text x="87.6" y="206.6">OUT</text>
<text x="87.9" y="204">IN</text>
<text x="176.1" y="219.8">3 OF 5</text>
<text x="8.9" y="224.8">A</text>
<text x="421.6" y="224.8">A</text>
<text x="38.1" y="278.2">8</text>
<text x="87.6" y="278.2">7</text>
<text x="138.4" y="278.2">6</text>
<text x="189.2" y="278.2">5</text>
<text x="241.3" y="278.2">4</text>
<text x="292.1" y="278.2">3</text>
<text x="342.9" y="278.2">2</text>
<text x="395" y="278.2">1</text>
</g>
<g font-size="2.4">
<text x="304" y="264.2">INTEL CORPORATION</text>
<text x="359.9" y="267.8">DOCUMENT NUMBER:</text>
<text x="301.5" y="271.3">TITLE:</text>
<text x="359.9" y="272.6">REV:</text>
</g>
<g font-size="2.3">
<text x="18.3" y="7.7">CR-7 : @GALILEO_LIB.GALILEO(SCH_1):PAGE7</text>
<text x="282.8" y="26.7">7D4&lt;&gt;</text>
<text x="282.8" y="29.3">7D4&lt;&gt;</text>
<text x="400.8" y="29.3">15C6&lt;&gt;</text>
<text x="400.8" y="26.7">15C6&lt;&gt;</text>
<text x="270.5" y="40.7">PLACE USB CAPS AS CLOSE</text>
<text x="270.5" y="43.2">AS POSSIBLE TO SOC.</text>
<text x="284.1" y="55.9">7C4&lt;&gt;</text>
<text x="284.1" y="58.5">7C4&lt;&gt;</text>
<text x="402" y="58.5">15A6&lt;&gt;</text>
<text x="402" y="55.9">15B6&lt;&gt;</text>
<text x="269.9" y="63.6">13B3&lt;&gt;</text>
<text x="269.9" y="61">13B3&lt;&gt;</text>
<text x="258.1" y="68.6">7D3&lt;</text>
<text x="258.1" y="71.2">7D3&lt;</text>
<text x="258.1" y="76.2">7D3&lt;</text>
<text x="258.1" y="78.8">7D3&lt;</text>
<text x="268.5" y="99.1">15C5&gt;</text>
<text x="270" y="106.7">15C8&lt;</text>
<text x="268.5" y="124.5">17B5&gt;</text>
<text x="329.6" y="129.6">17C4&lt;</text>
<text x="58.5" y="134.7">14C6&lt;&gt;</text>
<text x="328.2" y="137.2">17C1&gt;</text>
<text x="329.6" y="132.1">17C4&lt;</text>
<text x="329.6" y="134.7">17C4&lt;</text>
<text x="338.8" y="132.1">19B7&gt;</text>
<text x="338.8" y="134.7">19B6&gt;</text>
<text x="328.2" y="139.8">17C1&gt;</text>
<text x="328.2" y="142.3">17C1&gt;</text>
<text x="329.6" y="147.4">17C4&lt;</text>
<text x="329.6" y="149.9">17C2&lt;&gt;</text>
<text x="338.8" y="147.4">17C7&gt;</text>
<text x="340.3" y="149.9">17C6&lt;&gt;</text>
<text x="37" y="155">19A7&gt;</text>
<text x="44.5" y="152.5">14C6&lt;&gt;</text>
<text x="46.1" y="155">14C6&lt;</text>
<text x="47.5" y="160.1">14C6&gt;</text>
<text x="264.9" y="160.1">19D1&gt;</text>
<text x="264.9" y="157.5">19B4&gt;</text>
<text x="46.1" y="162.6">14A5&lt;</text>
<text x="59.8" y="190.6">23D2&lt;&gt;</text>
<text x="70.5" y="190.6">23C7&lt;</text>
<text x="79.6" y="190.6">6B7&lt;</text>
<text x="76.6" y="193.1">21A6&lt;</text>
<text x="76.5" y="203.3">21B1&gt;</text>
<text x="77.9" y="200.7">16C5&lt;</text>
<text x="78" y="198.2">16C5&gt;</text>
<text x="68.7" y="205.8">21C3&lt;</text>
<text x="77.9" y="205.8">16C5&lt;</text>
</g>
<g font-size="2.2">
<text x="304.3" y="266.2">2111 NE 25TH AVENUE</text>
<text x="304.3" y="268">HILLSBORO OR 97124</text>
</g>
<g font-size="2">
<text x="360.1" y="28.1">CH</text>
<text x="346.1" y="30.7">CH</text>
<text x="344.8" y="59.9">CH</text>
<text x="356.3" y="57.4">CH</text>
</g>
</svg>
